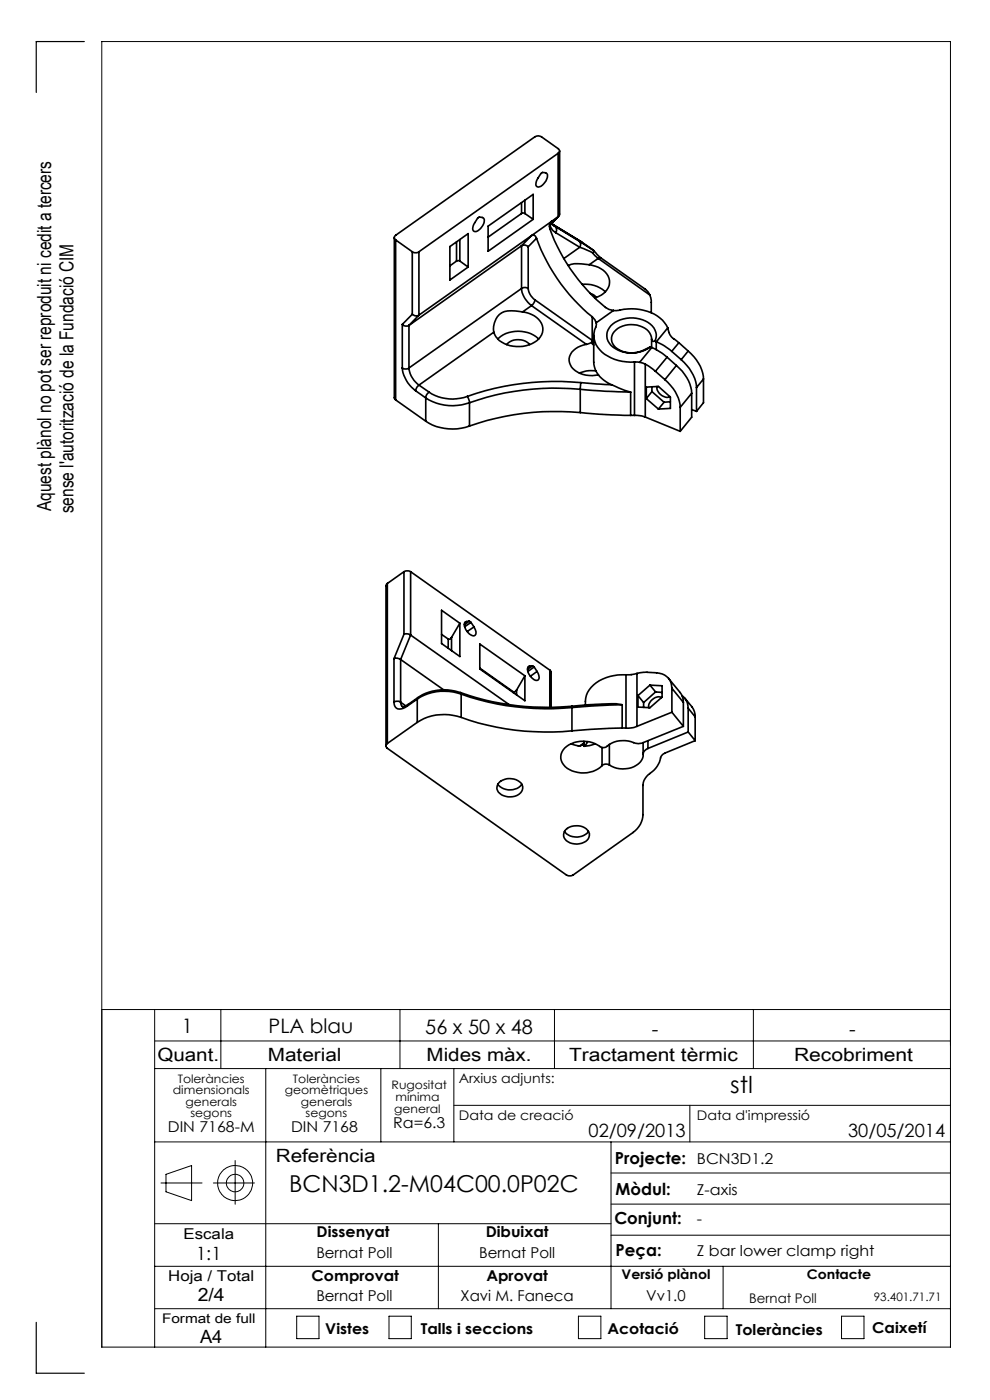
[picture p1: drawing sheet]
<svg xmlns="http://www.w3.org/2000/svg" width="210mm" height="297mm" viewBox="0 0 210 297" stroke-linecap="round" stroke-linejoin="round" font-family="sans-serif">
<g fill="none" stroke="#000" stroke-width=".21">
<path d="M21.6 214.2h180M32.8 214.2v71.6M46.8 214.2v12.5M84.8 214.2v12.5M117.6 214.2v12.5M159.8 214.2v12.5M32.8 220.8h168.8M32.8 226.7h168.8M56.4 226.7v59.1M80.8 226.7v15.5M96.3 226.7v15.5M96.3 234.5h105.3"/>
<path d="M146.3 234.5v7.7M32.8 259.6h96.8M32.8 242.2h168.8M34.1 251h8.8M35.2 249.1l5.4-1.8v7.4l-5.4-1.9zM45.3 251h8.7M49.9 246.2v9.3M93 259.6v18M129.6 242.2v35.4M129.6 255.4h72M129.6 248.8h72M32.8 277.6h168.8"/>
<path d="M32.8 268.6h168.8M62.9 279.2h4.8v4.8h-4.8zM82.5 279.2h4.7v4.8h-4.7zM122.7 279.2h4.8v4.8h-4.8zM129.6 262h72M149.5 279.2h4.7v4.8h-4.7zM153.4 268.6v9M178.5 279.2h4.8v4.8h-4.8zM21.6 285.8h180v-277h-180v277"/>
<circle cx="49.9" cy="251" r="3.7"/>
<circle cx="49.9" cy="251" r="1.86"/>
</g>
<path d="M17.9 8.8h-10.2v10.8M7.7 280.5v10.8h10.2" fill="none" stroke="#000" stroke-width=".25"/>
<g fill="none" stroke="#000" stroke-width=".35">
<path d="M114.7 36.8l.4-.2 .6 .1a.85 .85 0 0 1 .3 1.3 2.2 2.2 0 0 1-2 1.6 1.03 1.03 0 0 1-.1-1.5zM118.4 32.5a.54 .54 0 0 0 .3-.5 .54 .54 0 0 0-.3-.5l-3.5-2.5a1.28 1.28 0 0 0-1.4 0l-29.6 20.9a.57 .57 0 0 0 0 1M118.4 32.5l-29.5 20.9M118.4 32.5v13.5M118.7 32v13.4l-.3 .6M83.6 50.4v34.1l.3 .3M83.9 50.9v33.9M83.9 50.9l3.6 2.5M87.5 53.4a1.28 1.28 0 0 0 1.4 0M87.5 53.4v13.3M88.9 53.4v13.4M95.4 52.3l3.9-2.7v7.1l-3.9 2.7z"/>
<path d="M96.8 55.4h.7M96.8 55.4l-1.4 1M96.8 51.3v4.1M97.5 55.4l1.8 1.3M97.5 50.8v4.6M101.3 46.3l.4-.3 .6 .1a.85 .85 0 0 1 .3 1.4 2.28 2.28 0 0 1-2 1.6 1.03 1.03 0 0 1-.1-1.5zM103.5 48l9.6-6.8v5.3l-9.6 6.8zM110.6 45.3h.7M110.6 52.1a1.19 1.19 0 0 1 1.4 .2M110.6 52.1l-23.9 16.9M110.6 43v2.3M110.6 52.1v9.1"/>
<path d="M110.6 45.3l-7.1 5M111.3 45.3l1.8 1.2M111.3 42.5v2.8M112 52.3v8.9M112.7 50a.71 .71 0 0 1 1.1 .5M112.7 50l-23.8 16.8M112.7 50l-2.1 2.1M113.8 50.5a38.4 38.4 0 0 0 11.8 16.7M113.8 50.5l-1.8 1.8M116.7 47.9a2.74 2.74 0 0 0 1.2 1.5M117 47h-.1a1.48 1.48 0 0 0-.3 1.5 38.8 38.8 0 0 0 11.8 16.7l.8 .4 .9 .3M117 47l-4.3 3"/>
<path d="M117 47l-.1 .1M117.1 47.4l.6 .6M117.2 47.6l6.2 3.7M117.4 47l-.8 1 .1-.1M117.5 47.9l.2 .1M117.5 46.8l-.8 1.1M117.7 48a1.02 1.02 0 0 1 .2 1.4M117.7 48l5.1 3.1M117.9 49.4l5.1 3.1M118.4 46l-1.4 1M118.4 46l-1 1M118.5 45.9l-1.1 1.1"/>
<path d="M122.8 51.1l3.2 2.1M122.8 51.1a.98 .98 0 0 1 .2 1.4M123 52.5l2.7 1.2M123 52.5l-3.4 2.4M123.4 51.3l2.6 1.9M125 56.2a4.5 4.5 0 0 1 4.3 3.3 3.8 3.8 0 0 1-3.1 3.7M125 56.2l-1.6-.2a4.6 4.6 0 0 0-2.9 .3M125.7 53.7l1.2 1.1M126 53.2l1.5 1.5M126 53.2l-.3 .5M126.9 54.8l-1.9 1.4M126.9 54.8l10.9 7.8"/>
<path d="M127.5 54.7l9.4 6.7 .5 .4 .4 .8M127.5 54.7l-.6 .1M85.3 78.1a7 7 0 0 0 2.9 4.8M85.3 68.8a1.16 1.16 0 0 0 1.4 .2M85.3 78.1a1.28 1.28 0 0 0 1.4 0M85.3 68.8v9.3M86.7 78.1a5.1 5.1 0 0 0 2.2 3.6M86.7 69v9.1M87.5 66.7a1.19 1.19 0 0 0 1.4 .1M87.5 66.7l-2.2 2.1M88.9 66.8l-2.2 2.2M104.7 70.5l-15.8 11.2"/>
<path d="M105.6 71.9a6.6 6.6 0 0 1 8.7 0M107.5 73.1a3.4 3.4 0 0 1 4.9 0M110.6 61.2a5.1 5.1 0 0 0 2.1 3.6M110.6 61.2a1.28 1.28 0 0 1 1.4 0M110.6 61.2l-23.9 16.9M110.8 66.2a4.5 4.5 0 0 1 4.3 3.4 3.9 3.9 0 0 1-3.5 3.7 6.2 6.2 0 0 1-6.4-1.9l-.5-.9M110.8 66.2l-.7-.1a4.5 4.5 0 0 0-4.6 1.1 4.6 4.6 0 0 0-.8 3.3M112 61.2a3.4 3.4 0 0 0 1.5 2.4M112.7 64.8l-1.9 1.4M112.7 64.8l11.7 8.3M113.5 63.6l-.2 .5-.6 .7M113.5 63.6l12.1 8.6"/>
<path d="M123.4 60.3a6.3 6.3 0 0 1 5 1.6M124.4 73.1a3.8 3.8 0 0 0-3.7 3.4 4.2 4.2 0 0 0 4.3 3.2l1.9-.2M125.2 62.2l.8 .4 .5 .5M125.6 72.5l-1.2 .6M125.6 67.2l.6 .6 .3 .7M125.6 72.2h.1M125.6 72.2v.3M125.6 67.2v5M125.7 72.2l-.1 .3M125.7 72.2v.8l.2 .2M125.9 71.2l.1 6.1a4.5 4.5 0 0 0 .9 2.2M126.4 78.7h-2l-1.5 .5"/>
<path d="M126.5 68.5v.6a4.5 4.5 0 0 0 1.7 6 9.9 9.9 0 0 0 6.4 1.7M126.9 79.5a7.2 7.2 0 0 0 2.9 2.1M130.1 65.9h.5a11.4 11.4 0 0 1 9.4 1.6l1 1 .6 1.1M130.1 65.9l-3.6 2.6M134.6 76.8l1.1 .1M134.6 76.8v11.3M135.7 76.9l1.2 .4M136.9 77.3l2.1 1.5M136.9 77.3v11.2M137.8 62.6l.3 1.1v2.7M137.9 73.6l.3 .1M138.2 72v1.7"/>
<path d="M138.2 73.7h.1M138.3 73.7l2 1.2 1.2 .9M138.3 73.7l-2.6 3.2M138.9 72.4l.3 .1M138.9 72.4a3.2 3.2 0 0 0-2-4.3 6.5 6.5 0 0 0-7.6 1.4 3.1 3.1 0 0 0 1.8 4.8 7 7 0 0 0 6.8-.7M138.9 72.4h-.5l-.1-.2a3.4 3.4 0 0 0-3.2-3.2 4.7 4.7 0 0 0-5.3 2.2 2.74 2.74 0 0 0 2.2 3.3 6.4 6.4 0 0 0 5.6-.7l.3-.2M139 78.8l2 1.7M139.2 72.5h.1M139.2 72.5v1.7M139.2 72.5l1.7 .9 1.6 1.1M141.5 75.8l-2.5 3M141.5 75.8l2 1.7"/>
<path d="M141.6 69.6a3.5 3.5 0 0 0 1.8 2.6l.6 .5M141.6 69.6l-2.4 2.9M142.5 74.5l2 1.8M143.5 77.5a8.5 8.5 0 0 1 3.2 5.9M143.5 77.5l-2.5 3M144 72.7l-1.5 1.8M144 72.7l2 1.8M144.5 76.3a9.1 9.1 0 0 1 3.2 5.9M146 74.5a8.7 8.7 0 0 1 3.2 5.9M146 74.5l-1.5 1.8M83.9 84.8l6.4 4.6M88.2 82.9l2.1 1.5"/>
<path d="M88.9 81.7l-.5 .6-.2 .6M88.9 81.7l2.1 1.5M90.3 84.4a10.5 10.5 0 0 0 9.3 1M90.3 89.4a10.5 10.5 0 0 0 9.3 1M90.3 84.4v5M91 83.2a9.2 9.2 0 0 0 8.1 .9M91 83.2a1.49 1.49 0 0 0-.7 1.2M99.1 84.1l.5 1.3M99.6 85.4v5M123.1 82.6a55.3 55.3 0 0 0-23.5 2.8M123.1 87.5a55.3 55.3 0 0 0-23.5 2.9M123.1 82.6l5.3 .4 5.4 .2"/>
<path d="M123.1 87.5l4 .4 6.7 .2M123.1 82.6v4.9M123.2 81.2l6.6 .4M123.2 81.2a56.5 56.5 0 0 0-24.1 2.9M123.2 81.2l-.1 1.4M129.8 81.6l2.7 1.2 1.3 .4M133.8 88.1h.8M133.8 83.2v4.9M134.6 88.1l1.5 .1 .8 .3M136.9 88.5l7.4 3M137.1 84.6l2.6 2.2M137.1 84.6v-2.5l2.6-.1 2.5 2.2v2.4l-2.5 .2"/>
<path d="M138.3 83.1l2.6 2.2M138.3 82.1v1M138.3 83.1l-1.2 1.5M139.4 82a2.13 2.13 0 0 0 2.7 2.1M140.9 85.3l-1.2 1.5M141 80.5a8.5 8.5 0 0 1 3.3 5.9M142.2 85.2l-1.3 .1M144.3 86.4v5.1M146.7 83.4l-2.4 3M146.7 86.9l1 .4M146.7 83.4v5.1l-2.4 3M147.7 82.2v5.1"/>
<path d="M149.2 80.4l-1.5 1.8M149.2 80.4v5l-1.5 1.9M82.2 123.8l-.3 .4v34.1M82.2 123.8v33.9M83.6 139.7a1.41 1.41 0 0 1 1.4 .2M83.6 139.7v9.3M85 139.9v9.1M85 139.9l9.1 6.4M85.7 134.5h.8l.6 .2M85.7 121.3a1.5 1.5 0 0 1 1.4 0M85.7 121.3l-3.5 2.5M85.7 121.3v13.2"/>
<path d="M85.7 134.5l-2.1 5.2M87.1 134.7l-2.1 5.2M87.1 134.7l20.9 14.8M87.1 121.3v13.4M87.1 121.3l29.5 20.9M93.7 129.5l3.8 2.7v7.1l-3.8-2.8zM93.7 134.6l1.4 1M95.1 135.6v1.9M95.8 135.2a.56 .56 0 0 1-.7 .4M95.8 135.2v2.8M97.5 132.2l-1.7 3M98.9 131.9a.85 .85 0 0 0-.2 1.3 2.2 2.2 0 0 0 1.9 1.7 1.05 1.05 0 0 0 .1-1.6l-.2-.3"/>
<path d="M98.9 131.9l-.3 .2M99.6 131.8l.3 .2M99.6 131.8l-.7 .1M99.6 131.8l-1.1 .7M99.9 132l.6 1M99.9 132l-1.3 1M100.5 133l-1.4 1M101.8 136.6l9.5 6.8v5.3l-9.5-6.8zM83.6 149a1.28 1.28 0 0 0 .5 1.3 1.28 1.28 0 0 0 1.4 0l.9-.5M83.6 149a1.28 1.28 0 0 1 1.4 0M85 149v.3a.6 .6 0 0 0 .4 .6 .6 .6 0 0 0 .7-.1l.4-.3M85 149l1.1 .8"/>
<path d="M86.5 149.5l-.1 .3M88.5 153.2l-6.3 4.5M88.5 148.3v4.9M88.5 148.3l-2.1 1.5M88.7 148l-.2 .3M88.7 148l-2.2 1.5M97.7 146.9a55.1 55.1 0 0 0 23.7 2.9M97.7 146.9a10.3 10.3 0 0 0-9 1.1M97.7 146.9l.1 .3M97.8 152.2a10.8 10.8 0 0 0-9.3 1M97.8 152.2a53.8 53.8 0 0 0 23.5 2.8M97.8 147.2a55.3 55.3 0 0 0 23.5 2.9"/>
<path d="M97.8 147.2a10.5 10.5 0 0 0-9.3 1.1M97.8 147.2v5M101.8 141.7l7.1 5.1M108.9 146.8v.1M109.6 146.4a.56 .56 0 0 1-.7 .4M109.6 146.4v1M111.3 143.4l-1.7 3M112.3 141.3l-.2 .1a1.79 1.79 0 0 0 .6 2.3l.6 .5a.64 .64 0 0 0 .8 .1 .64 .64 0 0 0 .2-.8l-.4-1.1M112.3 141.3l-.3 .3M113 141.2l.3 .3M113 141.2l-.7 .1M113 141.2l-1.1 .8"/>
<path d="M113.3 141.5l.6 .9M113.3 141.5l-1.3 .9M113.9 142.4l-1.4 1.1M116.6 142.2l.3 .3v7.5M116.6 142.2v7.9M121.1 157.8l.3 .1a2.35 2.35 0 0 0 2.4 0M121.3 150.1v4.9M121.4 149.8l-.1 .3M123.9 157.7l-.1 .2M123.9 157.3v1M123.9 157.7l-.9 .5M124.6 157.3l-.7 1"/>
<path d="M126.3 157.8l-1.3 .4-1.1 .1M127.7 158.6v3.8M129.3 157.9v4.4M132 149.5a25.7 25.7 0 0 0-7.1 0l-3.5 .3M132 154.4l-10.7 .6M132 154.4l.8 .1M132 149.5l-10.7 .6M132 149.5v4.9M132.8 143.2a8.7 8.7 0 0 0-8.2 3.7l-.4 1.2v1.5M132.8 143.2v11.3M135.1 154.1l-.8 .3-1.5 .1M135.1 142.9l2.2-.3a6.1 6.1 0 0 1 4.1 .9 2.89 2.89 0 0 1 1.1 2.5"/>
<path d="M135.1 142.9l-2.3 .3M135.1 142.9v11.2M135.3 147.6l1.2 1.4M136.4 157.5a2.85 2.85 0 0 1-2.6-.2 5.5 5.5 0 0 0-5.4 1.2l-.6 .1a9.1 9.1 0 0 0-4-1.3 4.6 4.6 0 0 0-4.8 2.7 3.3 3.3 0 0 0 3 3.7 6 6 0 0 0 5.7-1.3M136.4 157.5v2.5M136.5 149v1.1M137.4 158.8a1.51 1.51 0 0 0-1 1.7 4.3 4.3 0 0 1-5 2.6l-1.1-.3-1-.5M137.4 157.2v1.6M137.9 145.3l2.5 .2v2.4l-2.5 2.2-2.6-.1v-2.4M137.9 145.3l-2.6 2.3M137.9 145.3l1.2 1.5M139.1 146.8l1.3 .1"/>
<path d="M139.1 146.8l-2.6 2.2M140.3 148a2.11 2.11 0 0 0-2.7 2.1M141.8 143.9l2.5 3a3.2 3.2 0 0 1 .7 2.1M142.5 151.1l-7.4 3M142.5 151.1l2.5 3M142.5 146v5.1M142.5 146l2.5 3M144.7 147.6a3.2 3.2 0 0 1 1.3 2.6M145 154.1l-8.6 3.4M145 149v5.1M145.3 148.1a5.9 5.9 0 0 1 2.1 3.4l.1 .6M146 155.3l1.5 1.8"/>
<path d="M146 155.3l-8.6 3.5M146 150.2v5.1M146 150.2l1.5 1.9M147.5 157.1l-6.4 2.6a2.09 2.09 0 0 0-1.2 2 7.3 7.3 0 0 1-2.7 2.9l-.6 1-.2 .7v6.5a4.8 4.8 0 0 1-2.1 3.8l-12.7 9a1.5 1.5 0 0 1-1.4 0l-38-26.9a.6 .6 0 0 1 0-1M147.5 152.1v5M105.6 166.4a3.3 3.3 0 0 0 5.1 0M105.9 166a3.3 3.3 0 0 1 4.8 .5 1.91 1.91 0 0 1-1.9 2.5 2.97 2.97 0 0 1-3.4-1.6l.1-.7zM119.7 176.4a3.3 3.3 0 0 0 5.1 0M120 176a3.3 3.3 0 0 1 4.9 .5 1.79 1.79 0 0 1-1.5 2.4 2.93 2.93 0 0 1-3.8-1.5v-.7zM129.3 162.3a1.34 1.34 0 0 0-1.6 .1"/>
</g>
<g font-size="4.9">
<text x="154.9" y="231.8">stl</text>
<text x="61.3" y="253">BCN3D1.2-M04C00.0P02C</text>
</g>
<g font-size="4.2">
<text x="38.6" y="219">1</text>
<text x="57" y="219.2">PLA blau</text>
<text x="90.2" y="219.4">56 x 50 x 48</text>
<text x="138.3" y="219.7">-</text>
<text x="180.1" y="219.7">-</text>
</g>
<g font-size="4.1">
<text x="10.9" y="108.4" transform="rotate(-90 10.9 108.4)">Aquest plànol no pot ser reproduit ni cedit a tercers</text>
<text x="15.6" y="108.9" transform="rotate(-90 15.6 108.9)">sense l'autorització de la Fundació CIM</text>
</g>
<g font-size="3.9">
<text x="33.4" y="225">Quant.</text>
<text x="56.8" y="225">Material</text>
<text x="90.5" y="225">Mides màx.</text>
<text x="120.7" y="225">Tractament tèrmic</text>
<text x="168.4" y="225">Recobriment</text>
<text x="124.8" y="241.3">02/09/2013</text>
<text x="179.9" y="241.3">30/05/2014</text>
<text x="58.5" y="246.5">Referència</text>
<text x="41.6" y="267.2">1:1</text>
<text x="41.9" y="276.1">2/4</text>
<text x="42.4" y="284.9">A4</text>
</g>
<g font-size="3.5">
<text x="130.5" y="246.8">Projecte:</text>
<text x="130.6" y="253.4">Mòdul:</text>
<text x="130.3" y="259.8">Conjunt:</text>
<text x="130.6" y="266.4">Peça:</text>
</g>
<g font-size="3.2">
<text x="83.4" y="239.3">Ra=6.3</text>
<text x="35.6" y="240.1">DIN 7168-M</text>
<text x="61.7" y="240.1">DIN 7168</text>
<text x="147.8" y="246.8">BCN3D1.2</text>
<text x="147.8" y="253.4">Z-axis</text>
<text x="38.9" y="262.9">Escala</text>
<text x="67.2" y="262.5">Dissenyat</text>
<text x="103" y="262.5">Dibuixat</text>
<text x="147.8" y="259.8">-</text>
<text x="67.1" y="266.8">Bernat Poll</text>
<text x="101.6" y="266.8">Bernat Poll</text>
<text x="147.8" y="266.4">Z bar lower clamp right</text>
<text x="35.7" y="271.7">Hoja / Total</text>
<text x="66.1" y="271.7">Comprovat</text>
<text x="103.2" y="271.7">Aprovat</text>
<text x="67.1" y="276.1">Bernat Poll</text>
<text x="97.7" y="276.1">Xavi M. Faneca</text>
<text x="137.1" y="276.1">Vv1.0</text>
<text x="69" y="283.1">Vistes</text>
<text x="89.3" y="283.1">Talls i seccions</text>
<text x="128.8" y="283.1">Acotació</text>
<text x="156.1" y="283.2">Toleràncies</text>
<text x="185" y="282.8">Caixetí</text>
</g>
<g font-size="2.8">
<text x="97.3" y="229.6">Arxius adjunts:</text>
<text x="97.3" y="237.7">Data de creació</text>
<text x="147.8" y="237.7">Data d'impressió</text>
<text x="131.8" y="271.4">Versió plànol</text>
<text x="171.2" y="271.4">Contacte</text>
<text x="34.4" y="280.7">Format de full</text>
<text x="158.9" y="276.3">Bernat Poll</text>
</g>
<g font-size="2.5">
<text x="36.7" y="232.1">dimensionals</text>
<text x="37.7" y="229.6">Toleràncies</text>
<text x="60.4" y="232.1">geomètriques</text>
<text x="62.1" y="229.6">Toleràncies</text>
<text x="83.1" y="231">Rugositat</text>
<text x="83.9" y="233.5">mínima</text>
<text x="39.4" y="234.6">generals</text>
<text x="40.4" y="237.1">segons</text>
<text x="63.8" y="234.6">generals</text>
<text x="64.8" y="237.1">segons</text>
<text x="83.6" y="236.2">general</text>
<text x="185.4" y="276.1">93.401.71.71</text>
</g>
</svg>
